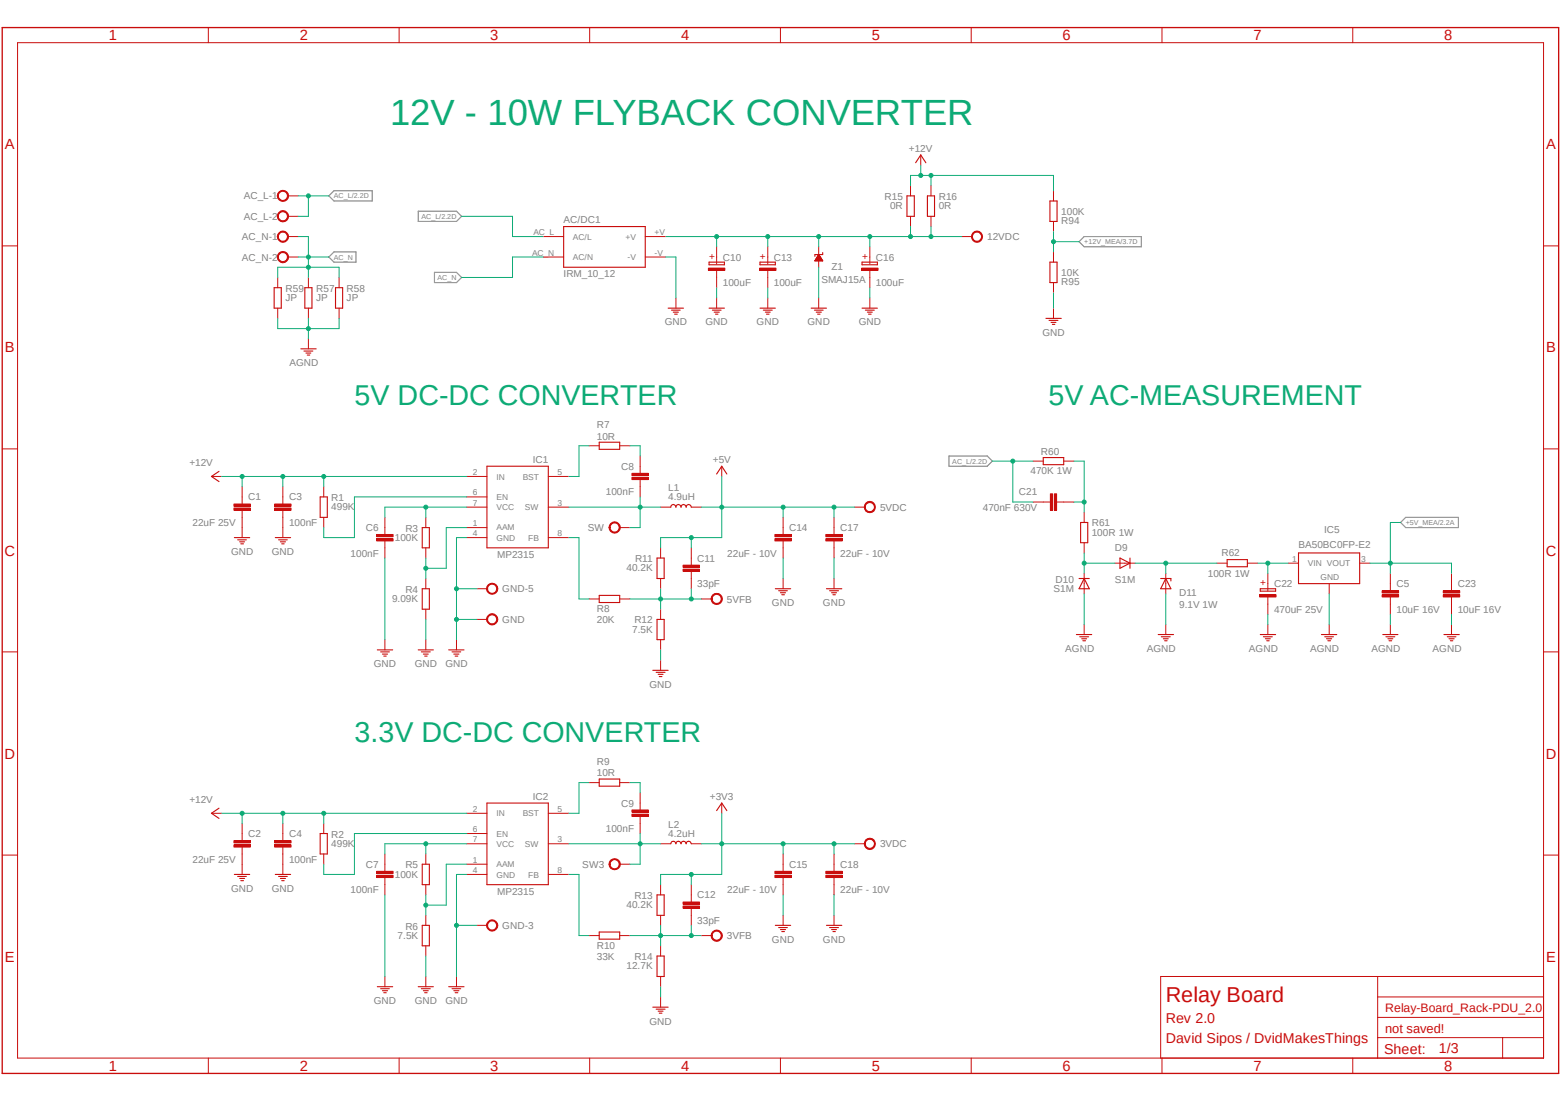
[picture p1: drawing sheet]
<svg xmlns="http://www.w3.org/2000/svg" width="297mm" height="210mm" viewBox="0 0 297 210" stroke-linecap="round" stroke-linejoin="round" font-family="sans-serif">
<path d="M0 5l297.1 199.9M297.1 5l-297.1 199.9" fill="none" stroke="#fff" stroke-width=".19"/>
<path d="M62.6 37.3l1-1h7.3v2h-7.3zM62.6 48.9l1-.9h4.2v1.9h-4.2zM79.6 40.2h7.3l1 1-1 1h-7.3zM82.7 51.9h4.2l1 .9-1 1h-4.2zM205.4 46l1-1h10.9v2h-10.9zM180.7 86.8h7.3l.9 1-.9 1h-7.3zM267.6 98.5h10.1v2h-10.1l-.9-1z" fill="none" stroke="#808080" stroke-width=".21"/>
<g fill="none" stroke="#c90d0c" stroke-width=".19">
<path d="M3.3 8.1h290.6v193.4h-290.6zM39.7 5.2v2.9M76 5.2v2.9M112.3 5.2v2.9M148.6 5.2v2.9M184.9 5.2v2.9M221.2 5.2v2.9M257.6 5.2v2.9M173.4 35.3v2M175.3 29.5v2M177.2 35.3v2M.4 46.8h2.9"/>
<path d="M103.4 45h3.9M103.4 48.9h3.9M122.9 45h3.8M122.9 48.9h3.8M128.7 56.7v2M134.9 51.1h3.1v.4h-3.1zM136.4 47v3.3M136.4 51.5v3.3M136.4 56.7v2M144.6 51.1h3.1v.4h-3.1zM146.2 47v3.3M146.2 51.5v3.3"/>
<path d="M146.2 56.7v2M155.2 49.6h1.4M155.2 49.5l1.3 .1M155.3 49.4h1.2M155.4 49.3h1M155.4 49.2h.9M155.4 49.1h.9M155.5 49.1h.8M155.6 49h.6M155.6 48.9h.6M155.7 48.9h.4M155.7 48.8h.4"/>
<path d="M155.7 48.7h.3M155.8 48.6h.2M155.9 47v3.9M155.9 56.7v2M155.9 48.5l.7 1.2h-1.4zM155.9 48.5h.1M164 51.1h3.2v.4h-3.2zM165.6 47v3.3M165.6 51.5v3.3M165.6 56.7v2M173.4 41.2v1.9M177.2 41.2v1.9"/>
<path d="M183.1 45h1.9M293.9 46.8h2.9M.4 85.5h2.9M293.9 85.5h2.9M.4 124.1h2.9M293.9 124.1h2.9M.4 162.8h2.9M293.9 162.8h2.9M262.3 197.6h31.6M262.3 185.9v15.6M262.3 193.7h31.6M262.3 189.8h31.6"/>
<path d="M286.1 197.6v3.9M293.9 185.9h-72.9v15.6M39.7 201.5v2.9M76 201.5v2.9M112.3 201.5v2.9M148.6 201.5v2.9M184.9 201.5v2.9M221.2 201.5v2.9M257.6 201.5v2.9"/>
</g>
<path d="M.4 5.2h296.4v199.2h-296.4z" fill="none" stroke="#c90d0c" stroke-width=".25"/>
<g fill="none" stroke="#c90d0c" stroke-width=".21">
<path d="M172.7 37.3h1.4v3.9h-1.4zM174.3 31l1-1.5 1 1.5M176.6 37.3h1.3v3.9h-1.3zM107.3 43.1h15.6v7.8h-15.6zM127.2 58.7h2.9M127.8 59.1h1.7M128.2 59.4h1M128.4 59.8h.5M135 49.9h2.9v.5h-2.9zM135 58.7h2.9M135.6 59.1h1.7M136 59.4h.9"/>
<path d="M136.2 59.8h.5M144.7 49.9h2.9v.5h-2.9zM144.7 58.7h2.9M145.3 59.1h1.7M145.7 59.4h.9M145.9 59.8h.5M154.4 58.7h3M155.1 59.1h1.6M155.4 59.4h1M155.7 59.8h.4M155.9 48.5l.7 1.2h-1.4zM156.6 48.1v.4h-1.4v.3"/>
<path d="M164.1 49.9h2.9v.5h-2.9zM164.1 58.7h2.9M164.8 59.1h1.7M165.1 59.4h1M165.4 59.8h.5"/>
</g>
<path d="M134.9 51.3h3.1M144.6 51.3h3.1M164 51.3h3.2" fill="none" stroke="#c90d0c" stroke-width=".42"/>
<path d="M185.3 44.3a1.06 1.06 0 0 1 1.6 .2 1.06 1.06 0 0 1-.6 1.6 1.06 1.06 0 0 1-1.3-1.1h.1a.87 .87 0 0 1 1.2-.8 .87 .87 0 0 1 .3 1.4 .87 .87 0 0 1-1.4-.2l-.1-.4h-.1z" fill-rule="evenodd" fill="#c90d0c"/>
<g fill="none" stroke="#c90d0c" stroke-width=".19">
<path d="M185.3 44.3a1.06 1.06 0 0 1 1.6 .2 1.06 1.06 0 0 1-.6 1.6 1.06 1.06 0 0 1-1.3-1.1h.1a.87 .87 0 0 1 1.2-.8 .87 .87 0 0 1 .3 1.4 .87 .87 0 0 1-1.4-.2l-.1-.4h-.1zM52.3 96.7h3.1v.5h-3.1zM52.3 96h3.1v.4h-3.1zM53.8 92.7v3.3M53.8 97.2v5.2M61.6 92.7v1.9M61.6 98.5v2M73.3 98.5v3.3M88.9 90.7h3.8M88.9 96.6h3.8M88.9 94.6h3.8M104.4 90.7h3.9"/>
<path d="M104.4 96.6h3.9M112.1 84.9h2M118 84.9h1.9M120.3 90.9h3.1v.4h-3.1zM120.3 90.1h3.1v.5h-3.1zM121.9 86.8v3.3M121.9 91.3v3.3M125.8 96.6h1.9M131.6 96.6h1.9M137.4 88.8v1.9M162.7 96.6h1.9M46.1 100.5v1.9"/>
<path d="M71.7 102.6h3.1v.4h-3.1zM71.7 101.8h3.1v.4h-3.1zM73.3 103v3.3M81.1 110.2v1.9M81.1 116v1.9M88.9 100.5h3.8M88.9 102.4h3.8M104.4 102.4h3.9M112.1 114h2M118 114h1.9M125.8 104.3v2M125.8 110.2v1.9"/>
<path d="M125.8 116v1.9M130 108.4h3.2v.4h-3.2zM130 107.6h3.2v.4h-3.2zM131.6 104.3v3.3M131.6 108.8v3.3M149.1 110.2v1.9M73.3 121.8v1.9M81.1 121.8v1.9M86.9 121.8v1.9M125.8 121.8v1.9M125.8 125.7v1.9"/>
</g>
<g fill="none" stroke="#c90d0c" stroke-width=".21">
<path d="M61 94.6h1.3v3.9h-1.3zM92.7 88.8h11.7v15.5h-11.7zM114.1 84.2h3.9v1.4h-3.9zM127.7 96.6a.49 .49 0 0 1 .5-.5 .49 .49 0 0 1 .5 .5 .49 .49 0 0 1 .5-.5 .49 .49 0 0 1 .5 .5 .49 .49 0 0 1 .5-.5 .49 .49 0 0 1 .4 .5 .49 .49 0 0 1 .5-.5 .49 .49 0 0 1 .5 .5M136.4 90.3l1-1.5 1 1.5M44.6 102.4h2.9M45.3 102.8h1.6M45.6 103.2h1M45.8 103.5h.6M52.4 102.4h2.9M53 102.8h1.7M53.4 103.2h1"/>
<path d="M53.6 103.5h.5M80.4 112.1h1.3v3.9h-1.3zM114.1 113.4h3.9v1.3h-3.9zM125.1 106.3h1.3v3.9h-1.3zM125.1 117.9h1.3v3.9h-1.3zM147.6 112.1h2.9M148.3 112.5h1.6M148.6 112.9h1M148.8 113.2h.6M71.8 123.7h3M72.5 124.1h1.6M72.8 124.5h1"/>
<path d="M73.1 124.9h.4M79.6 123.7h2.9M80.2 124.1h1.7M80.6 124.5h.9M80.9 124.9h.4M85.4 123.7h2.9M86.1 124.1h1.6M86.4 124.5h1M86.7 124.9h.5M124.3 127.6h2.9M124.9 128h1.7M125.3 128.4h.9"/>
<path d="M125.5 128.8h.5"/>
</g>
<path d="M52.3 96.9h3.1M52.3 96.2h3.1M120.3 91.1h3.1M120.3 90.3h3.1M71.7 102.8h3.1M71.7 102h3.1M130 108.6h3.2M130 107.8h3.2" fill="none" stroke="#c90d0c" stroke-width=".42"/>
<path d="M164.8 95.8a1.06 1.06 0 0 1 1.7 .2 1.06 1.06 0 0 1-.6 1.5 1.06 1.06 0 0 1-1.4-.9h.2a.87 .87 0 0 1 1.2-.9 .87 .87 0 0 1 .3 1.4 .87 .87 0 0 1-1.4-.2l-.1-.3h-.2z" fill-rule="evenodd" fill="#c90d0c"/>
<path d="M164.8 95.8a1.06 1.06 0 0 1 1.7 .2 1.06 1.06 0 0 1-.6 1.5 1.06 1.06 0 0 1-1.4-.9h.2a.87 .87 0 0 1 1.2-.9 .87 .87 0 0 1 .3 1.4 .87 .87 0 0 1-1.4-.2l-.1-.3h-.2zM118 100.5h1.9" fill="none" stroke="#c90d0c" stroke-width=".19"/>
<path d="M116.2 99.7a1.08 1.08 0 0 1 1.7 .2 1.08 1.08 0 0 1-.6 1.6 1.08 1.08 0 0 1-1.3-1h.2a.87 .87 0 0 1 1.2-.8 .87 .87 0 0 1 .2 1.4 .87 .87 0 0 1-1.4-.3v-.3h-.2z" fill-rule="evenodd" fill="#c90d0c"/>
<path d="M116.2 99.7a1.08 1.08 0 0 1 1.7 .2 1.08 1.08 0 0 1-.6 1.6 1.08 1.08 0 0 1-1.3-1h.2a.87 .87 0 0 1 1.2-.8 .87 .87 0 0 1 .2 1.4 .87 .87 0 0 1-1.4-.3v-.3h-.2zM133.5 114h2" fill="none" stroke="#c90d0c" stroke-width=".19"/>
<path d="M135.7 113.3a1.08 1.08 0 0 1 1.7 .2 1.08 1.08 0 0 1-.6 1.6 1.08 1.08 0 0 1-1.4-1.1h.2a.88 .88 0 0 1 1.3-.7 .88 .88 0 0 1 .1 1.5 .88 .88 0 0 1-1.4-.4v-.4h-.2z" fill-rule="evenodd" fill="#c90d0c"/>
<path d="M90.8 117.9h1.9M135.7 113.3a1.08 1.08 0 0 1 1.7 .2 1.08 1.08 0 0 1-.6 1.6 1.08 1.08 0 0 1-1.4-1.1h.2a.88 .88 0 0 1 1.3-.7 .88 .88 0 0 1 .1 1.5 .88 .88 0 0 1-1.4-.4v-.4h-.2z" fill="none" stroke="#c90d0c" stroke-width=".19"/>
<path d="M93 117.2a1.07 1.07 0 0 1 1.6 .3 1.07 1.07 0 0 1-.7 1.5 1.07 1.07 0 0 1-1.3-1.1h.2a.88 .88 0 0 1 1.3-.7 .88 .88 0 0 1 .2 1.5 .88 .88 0 0 1-1.4-.4l-.1-.4h-.2z" fill-rule="evenodd" fill="#c90d0c"/>
<path d="M90.8 112.1h1.9M93 117.2a1.07 1.07 0 0 1 1.6 .3 1.07 1.07 0 0 1-.7 1.5 1.07 1.07 0 0 1-1.3-1.1h.2a.88 .88 0 0 1 1.3-.7 .88 .88 0 0 1 .2 1.5 .88 .88 0 0 1-1.4-.4l-.1-.4h-.2z" fill="none" stroke="#c90d0c" stroke-width=".19"/>
<path d="M93 111.3a1.08 1.08 0 0 1 1.6 .3 1.08 1.08 0 0 1-.6 1.6 1.08 1.08 0 0 1-1.4-1.1h.2a.88 .88 0 0 1 1.3-.7 .88 .88 0 0 1 .2 1.4 .88 .88 0 0 1-1.4-.4l-.1-.3h-.2z" fill-rule="evenodd" fill="#c90d0c"/>
<g fill="none" stroke="#c90d0c" stroke-width=".19">
<path d="M40.3 90.7h1.9M44.5 96.7h3.2v.5h-3.2zM44.5 96h3.2v.4h-3.2zM46.1 92.7v3.3M46.1 97.2v3.3M81.1 98.5v2M149.1 98.5v3.3M158.8 98.5v3.3M81.1 104.3v2M93 111.3a1.08 1.08 0 0 1 1.6 .3 1.08 1.08 0 0 1-.6 1.6 1.08 1.08 0 0 1-1.4-1.1h.2a.88 .88 0 0 1 1.3-.7 .88 .88 0 0 1 .2 1.4 .88 .88 0 0 1-1.4-.4l-.1-.3h-.2zM147.5 102.6h3.2v.4h-3.2zM147.5 101.8h3.2v.4h-3.2z"/>
<path d="M149.1 103v3.3M157.2 102.6h3.2v.4h-3.2zM157.2 101.8h3.2v.4h-3.2zM158.8 103v3.3M158.8 110.2v1.9M53.8 156.8v3.3M61.6 156.8v1.9M88.9 154.9h3.8M88.9 158.7h3.8M104.4 154.9h3.9M112.1 149h2M118 149h1.9"/>
<path d="M120.3 155h3.1v.4h-3.1zM120.3 154.2h3.1v.4h-3.1zM121.9 151v3.3M121.9 155.4v3.3M46.1 164.5v2M52.3 160.9h3.1v.4h-3.1zM52.3 160.1h3.1v.4h-3.1zM53.8 161.2v5.3M61.6 162.6v1.9M71.7 166.7h3.1v.4h-3.1zM71.7 165.9h3.1v.4h-3.1zM73.3 162.6v3.3"/>
<path d="M73.3 167.1v3.3M81.1 174.3v1.9M88.9 164.5h3.8M88.9 160.7h3.8M88.9 166.5h3.8M104.4 160.7h3.9M104.4 166.5h3.9M112.1 178.1h2M118 178.1h1.9M125.8 160.7h1.9M125.8 168.4v2M125.8 174.3v1.9"/>
<path d="M130 172.5h3.2v.4h-3.2zM130 171.7h3.2v.5h-3.2zM131.6 160.7h1.9M131.6 168.4v3.3M131.6 172.9v3.3M149.1 174.3v1.9M162.7 160.7h1.9M73.3 185.9v2M81.1 180.1v1.9M81.1 185.9v2M86.9 185.9v2M125.8 180.1v1.9"/>
<path d="M125.8 185.9v2M125.8 189.8v2"/>
</g>
<g fill="none" stroke="#c90d0c" stroke-width=".21">
<path d="M41.7 89.7l-1.4 1 1.4 1M80.4 100.5h1.3v3.8h-1.3zM157.4 112.1h2.9M157.9 112.5h1.7M158.3 112.9h1M158.6 113.2h.4M61 158.7h1.3v3.9h-1.3zM92.7 152.9h11.7v15.5h-11.7zM114.1 148.3h3.9v1.4h-3.9zM44.6 166.5h2.9M45.3 166.9h1.6M45.6 167.3h1"/>
<path d="M45.8 167.7h.6M52.4 166.5h2.9M53 166.9h1.7M53.4 167.3h1M53.6 167.7h.5M80.4 176.2h1.3v3.9h-1.3zM114.1 177.5h3.9v1.3h-3.9zM125.1 170.4h1.3v3.9h-1.3zM127.7 160.7a.49 .49 0 0 1 .5-.5 .49 .49 0 0 1 .5 .5 .49 .49 0 0 1 .5-.5 .49 .49 0 0 1 .5 .5 .49 .49 0 0 1 .5-.5 .49 .49 0 0 1 .4 .5 .49 .49 0 0 1 .5-.5 .49 .49 0 0 1 .5 .5M147.6 176.2h2.9M148.3 176.6h1.6M148.6 177h1"/>
<path d="M148.8 177.4h.6M71.8 187.9h3M72.5 188.3h1.6M72.8 188.6h1M73.1 189h.4M79.6 187.9h2.9M80.2 188.3h1.7M80.6 188.6h.9M80.9 189h.4M85.4 187.9h2.9M86.1 188.3h1.6M86.4 188.6h1"/>
<path d="M86.7 189h.5M124.3 191.8h2.9M124.9 192.2h1.7M125.1 182h1.3v3.9h-1.3zM125.3 192.5h.9M125.5 192.9h.5"/>
</g>
<g fill="none" stroke="#c90d0c" stroke-width=".42">
<path d="M44.5 96.9h3.2M44.5 96.2h3.2M147.5 102.8h3.2M147.5 102h3.2M157.2 102.8h3.2M157.2 102h3.2M120.3 155.2h3.1M120.3 154.4h3.1M52.3 161.1h3.1M52.3 160.3h3.1M71.7 166.9h3.1M71.7 166.1h3.1"/>
<path d="M130 172.7h3.2M130 172h3.2"/>
</g>
<path d="M164.8 159.9a1.07 1.07 0 0 1 1.7 .2 1.07 1.07 0 0 1-.6 1.6 1.07 1.07 0 0 1-1.4-1h.2a.87 .87 0 0 1 1.2-.9 .87 .87 0 0 1 .3 1.4 .87 .87 0 0 1-1.4-.2l-.1-.3h-.2z" fill-rule="evenodd" fill="#c90d0c"/>
<path d="M164.8 159.9a1.07 1.07 0 0 1 1.7 .2 1.07 1.07 0 0 1-.6 1.6 1.07 1.07 0 0 1-1.4-1h.2a.87 .87 0 0 1 1.2-.9 .87 .87 0 0 1 .3 1.4 .87 .87 0 0 1-1.4-.2l-.1-.3h-.2zM118 164.5h1.9" fill="none" stroke="#c90d0c" stroke-width=".19"/>
<path d="M116.2 163.8a1.08 1.08 0 0 1 1.8 .2 1.08 1.08 0 0 1-.7 1.6 1.08 1.08 0 0 1-1.3-1.1h.2a.88 .88 0 0 1 1.2-.7 .88 .88 0 0 1 .2 1.5 .88 .88 0 0 1-1.4-.4v-.4h-.2z" fill-rule="evenodd" fill="#c90d0c"/>
<path d="M116.2 163.8a1.08 1.08 0 0 1 1.8 .2 1.08 1.08 0 0 1-.7 1.6 1.08 1.08 0 0 1-1.3-1.1h.2a.88 .88 0 0 1 1.2-.7 .88 .88 0 0 1 .2 1.5 .88 .88 0 0 1-1.4-.4v-.4h-.2zM133.5 178.1h2" fill="none" stroke="#c90d0c" stroke-width=".19"/>
<path d="M135.7 177.4a1.08 1.08 0 0 1 1.7 .2 1.08 1.08 0 0 1-.7 1.6 1.08 1.08 0 0 1-1.3-1.1h.2a.88 .88 0 0 1 1.3-.7 .88 .88 0 0 1 .1 1.5 .88 .88 0 0 1-1.4-.4v-.4h-.2z" fill-rule="evenodd" fill="#c90d0c"/>
<path d="M90.8 176.2h1.9M135.7 177.4a1.08 1.08 0 0 1 1.7 .2 1.08 1.08 0 0 1-.7 1.6 1.08 1.08 0 0 1-1.3-1.1h.2a.88 .88 0 0 1 1.3-.7 .88 .88 0 0 1 .1 1.5 .88 .88 0 0 1-1.4-.4v-.4h-.2z" fill="none" stroke="#c90d0c" stroke-width=".19"/>
<path d="M93 175.5a1.07 1.07 0 0 1 1.6 .3 1.07 1.07 0 0 1-.7 1.5 1.07 1.07 0 0 1-1.3-1.1h.2a.87 .87 0 0 1 1.3-.7 .87 .87 0 0 1 .2 1.4 .87 .87 0 0 1-1.4-.4l-.1-.3h-.2z" fill-rule="evenodd" fill="#c90d0c"/>
<g fill="none" stroke="#c90d0c" stroke-width=".19">
<path d="M40.3 154.9h1.9M46.1 156.8v3.3M137.4 152.9v2M44.5 160.9h3.2v.4h-3.2zM44.5 160.1h3.2v.4h-3.2zM46.1 161.2v3.3M81.1 162.6v1.9M81.1 168.4v2M93 175.5a1.07 1.07 0 0 1 1.6 .3 1.07 1.07 0 0 1-.7 1.5 1.07 1.07 0 0 1-1.3-1.1h.2a.87 .87 0 0 1 1.3-.7 .87 .87 0 0 1 .2 1.4 .87 .87 0 0 1-1.4-.4l-.1-.3h-.2zM147.5 166.7h3.2v.4h-3.2zM147.5 165.9h3.2v.4h-3.2zM149.1 162.6v3.3"/>
<path d="M149.1 167.1v3.3M157.2 166.7h3.2v.4h-3.2zM157.2 165.9h3.2v.4h-3.2zM158.8 162.6v3.3M158.8 167.1v3.3M158.8 174.3v1.9"/>
</g>
<path d="M41.7 153.9l-1.4 1 1.4 .9M136.4 154.3l1-1.4 1 1.4M80.4 164.5h1.3v3.9h-1.3zM157.4 176.2h2.9M157.9 176.6h1.7M158.3 177h1M158.6 177.4h.4" fill="none" stroke="#c90d0c" stroke-width=".21"/>
<path d="M44.5 161.1h3.2M44.5 160.3h3.2M147.5 166.9h3.2M147.5 166.1h3.2M157.2 166.9h3.2M157.2 166.1h3.2" fill="none" stroke="#c90d0c" stroke-width=".42"/>
<path d="M53.1 36.5a1.08 1.08 0 0 1 1.7 .3 1.08 1.08 0 0 1-.7 1.6 1.08 1.08 0 0 1-1.3-1.1h.2a.88 .88 0 0 1 1.3-.7 .88 .88 0 0 1 .1 1.4 .88 .88 0 0 1-1.4-.4v-.3h-.2z" fill-rule="evenodd" fill="#c90d0c"/>
<path d="M53.1 36.5a1.08 1.08 0 0 1 1.7 .3 1.08 1.08 0 0 1-.7 1.6 1.08 1.08 0 0 1-1.3-1.1h.2a.88 .88 0 0 1 1.3-.7 .88 .88 0 0 1 .1 1.4 .88 .88 0 0 1-1.4-.4v-.3h-.2zM54.8 37.3h2" fill="none" stroke="#c90d0c" stroke-width=".19"/>
<path d="M53.1 40.4a1.07 1.07 0 0 1 1.7 .3 1.07 1.07 0 0 1-.7 1.5 1.07 1.07 0 0 1-1.3-1h.2a.88 .88 0 0 1 1.3-.7 .88 .88 0 0 1 .1 1.4 .88 .88 0 0 1-1.4-.4v-.3h-.2z" fill-rule="evenodd" fill="#c90d0c"/>
<path d="M53.1 40.4a1.07 1.07 0 0 1 1.7 .3 1.07 1.07 0 0 1-.7 1.5 1.07 1.07 0 0 1-1.3-1h.2a.88 .88 0 0 1 1.3-.7 .88 .88 0 0 1 .1 1.4 .88 .88 0 0 1-1.4-.4v-.3h-.2zM54.8 41.2h2" fill="none" stroke="#c90d0c" stroke-width=".19"/>
<path d="M53.1 44.3a1.07 1.07 0 0 1 1.7 .3 1.07 1.07 0 0 1-.7 1.6 1.07 1.07 0 0 1-1.3-1.2h.2a.87 .87 0 0 1 1.3-.7 .87 .87 0 0 1 .1 1.5 .87 .87 0 0 1-1.4-.4v-.4h-.2z" fill-rule="evenodd" fill="#c90d0c"/>
<path d="M53.1 44.3a1.07 1.07 0 0 1 1.7 .3 1.07 1.07 0 0 1-.7 1.6 1.07 1.07 0 0 1-1.3-1.2h.2a.87 .87 0 0 1 1.3-.7 .87 .87 0 0 1 .1 1.5 .87 .87 0 0 1-1.4-.4v-.4h-.2zM54.8 45h2" fill="none" stroke="#c90d0c" stroke-width=".19"/>
<path d="M53.1 48.2a1.08 1.08 0 0 1 1.7 .2 1.08 1.08 0 0 1-.7 1.6 1.08 1.08 0 0 1-1.3-1.1h.2a.88 .88 0 0 1 1.3-.7 .88 .88 0 0 1 .1 1.5 .88 .88 0 0 1-1.4-.4v-.4h-.2z" fill-rule="evenodd" fill="#c90d0c"/>
<g fill="none" stroke="#c90d0c" stroke-width=".19">
<path d="M200.6 36.3v2M52.9 52.8v2M52.9 58.7v1.9M53.1 48.2a1.08 1.08 0 0 1 1.7 .2 1.08 1.08 0 0 1-.7 1.6 1.08 1.08 0 0 1-1.3-1.1h.2a.88 .88 0 0 1 1.3-.7 .88 .88 0 0 1 .1 1.5 .88 .88 0 0 1-1.4-.4v-.4h-.2zM54.8 48.9h2M58.7 52.8v2M58.7 58.7v1.9M64.6 52.8v2M64.6 58.7v1.9M200.6 42.2v1.9M200.6 48v1.9M200.6 53.8v2"/>
<path d="M200.6 58.7v1.9M58.7 64.5v1.9M196.7 95.6h3.3M196.7 87.8h1.9M200 94h.4v3.2h-.4zM200.7 94h.5v3.2h-.5zM201.2 95.6h3.3M202.5 87.8h2M206.4 97.5v2M206.4 103.3v2M206.4 109.2v3.9M206.4 118.9v1.9"/>
<path d="M212.3 107.2h3.8M222 109.2v3.9M222 118.9v1.9M231.7 107.2h1.9M237.5 107.2h1.9M239.8 113.2h3.2v.5h-3.2zM241.4 109.2v3.3M241.4 113.7v3.3M241.4 118.9v1.9M245.3 107.2h1.9M253.1 111.1v2M253.1 118.9v1.9"/>
<path d="M258.9 107.2h1.9M263.1 113.2h3.2v.5h-3.2zM263.1 112.5h3.2v.4h-3.2zM264.7 109.2v3.3M264.7 113.7v3.3M264.7 118.9v1.9M274.8 113.2h3.1v.5h-3.1zM274.8 112.5h3.1v.4h-3.1zM276.4 109.2v3.3M276.4 113.7v3.3M276.4 118.9v1.9"/>
</g>
<g fill="none" stroke="#c90d0c" stroke-width=".21">
<path d="M199.9 38.3h1.4v3.9h-1.4zM52.2 54.8h1.4v3.9h-1.4zM58 54.8h1.4v3.9h-1.4zM63.9 54.8h1.3v3.9h-1.3zM199.9 49.9h1.4v3.9h-1.4zM57.3 66.4h2.9M57.9 66.8h1.7M58.3 67.2h.9M58.5 67.6h.5M199.1 60.6h3M199.7 61h1.7M200.1 61.4h.9"/>
<path d="M200.4 61.8h.4M198.6 87.1h3.9v1.4h-3.9zM205.7 99.5h1.4v3.8h-1.4zM205.4 110.2h2M206.4 110.2l1 1.9h-2zM213.2 106.3l1.9 .9-1.9 1zM215.1 106.3v1.9M221 110.2h1.9v.4M222 110.2l.9 1.9h-1.9zM233.6 106.6h3.9v1.3h-3.9zM239.9 112.1h3v.5h-3zM247.2 105.3h11.7v5.8h-11.7z"/>
<path d="M204.9 120.8h3M205.6 121.2h1.7M206 121.6h.9M206.2 122h.5M220.5 120.8h2.9M221.1 121.2h1.7M221.5 121.6h.9M221.7 122h.5M239.9 120.8h3M240.5 121.2h1.7M240.9 121.6h1M241.2 122h.4"/>
<path d="M251.6 120.8h2.9M252.2 121.2h1.7M252.6 121.6h.9M252.8 122h.5M263.3 120.8h2.8M263.9 121.2h1.7M264.2 121.6h1M264.5 122h.5M274.9 120.8h2.9M275.5 121.2h1.7M275.9 121.6h1M276.1 122h.5"/>
</g>
<path d="M200.2 94v3.2M201 94v3.2M239.8 113.5h3.2M263.1 113.5h3.2M263.1 112.7h3.2M274.8 113.5h3.1M274.8 112.7h3.1" fill="none" stroke="#c90d0c" stroke-width=".42"/>
<path d="M56.8 37.3h5.8M58.7 37.3v3.9h-1.9" fill="none" stroke="#0dab76" stroke-width=".19"/>
<circle cx="58.7" cy="37.3" r=".38" fill="#0dab76"/>
<g fill="none" stroke="#0dab76" stroke-width=".19">
<path d="M87.9 41.2h9.7v3.8h5.8M188.9 87.8h7.8M192.8 87.8v7.8h3.9"/>
<circle cx="58.7" cy="37.3" r=".38"/>
</g>
<circle cx="192.8" cy="87.8" r=".38" fill="#0dab76"/>
<g fill="none" stroke="#0dab76" stroke-width=".19">
<path d="M173.4 35.3v-1.9h3.8v1.9M175.3 31.5v1.9"/>
<circle cx="192.8" cy="87.8" r=".38"/>
</g>
<circle cx="175.3" cy="33.4" r=".38" fill="#0dab76"/>
<g fill="none" stroke="#0dab76" stroke-width=".19">
<path d="M177.2 33.4h23.4v2.9"/>
<circle cx="175.3" cy="33.4" r=".38"/>
</g>
<circle cx="177.2" cy="33.4" r=".38" fill="#0dab76"/>
<g fill="none" stroke="#0dab76" stroke-width=".19">
<path d="M42.2 90.7h46.7M46.1 90.7v2"/>
<circle cx="177.2" cy="33.4" r=".38"/>
</g>
<circle cx="46.1" cy="90.7" r=".38" fill="#0dab76"/>
<g fill="none" stroke="#0dab76" stroke-width=".19">
<path d="M53.8 90.7v2"/>
<circle cx="46.1" cy="90.7" r=".38"/>
</g>
<circle cx="53.8" cy="90.7" r=".38" fill="#0dab76"/>
<g fill="none" stroke="#0dab76" stroke-width=".19">
<path d="M61.6 90.7v2"/>
<circle cx="53.8" cy="90.7" r=".38"/>
</g>
<circle cx="61.6" cy="90.7" r=".38" fill="#0dab76"/>
<g fill="none" stroke="#0dab76" stroke-width=".19">
<path d="M42.2 154.9h46.7M46.1 154.9v1.9"/>
<circle cx="61.6" cy="90.7" r=".38"/>
</g>
<circle cx="46.1" cy="154.9" r=".38" fill="#0dab76"/>
<g fill="none" stroke="#0dab76" stroke-width=".19">
<path d="M53.8 154.9v1.9"/>
<circle cx="46.1" cy="154.9" r=".38"/>
</g>
<circle cx="53.8" cy="154.9" r=".38" fill="#0dab76"/>
<g fill="none" stroke="#0dab76" stroke-width=".19">
<path d="M61.6 154.9v1.9"/>
<circle cx="53.8" cy="154.9" r=".38"/>
</g>
<circle cx="61.6" cy="154.9" r=".38" fill="#0dab76"/>
<g fill="none" stroke="#0dab76" stroke-width=".19">
<path d="M126.7 45h19.5v2M136.4 45v2"/>
<circle cx="61.6" cy="154.9" r=".38"/>
</g>
<circle cx="136.4" cy="45" r=".38" fill="#0dab76"/>
<g fill="none" stroke="#0dab76" stroke-width=".19">
<path d="M146.2 45h19.4v2"/>
<circle cx="136.4" cy="45" r=".38"/>
</g>
<circle cx="146.2" cy="45" r=".38" fill="#0dab76"/>
<g fill="none" stroke="#0dab76" stroke-width=".19">
<path d="M155.9 45v2"/>
<circle cx="146.2" cy="45" r=".38"/>
</g>
<circle cx="155.9" cy="45" r=".38" fill="#0dab76"/>
<g fill="none" stroke="#0dab76" stroke-width=".19">
<path d="M173.4 43.1v1.9M177.2 43.1v1.9h-11.6"/>
<circle cx="155.9" cy="45" r=".38"/>
</g>
<circle cx="165.6" cy="45" r=".38" fill="#0dab76"/>
<circle cx="165.6" cy="45" r=".38" fill="none" stroke="#0dab76" stroke-width=".19"/>
<circle cx="173.4" cy="45" r=".38" fill="#0dab76"/>
<g fill="none" stroke="#0dab76" stroke-width=".19">
<path d="M177.2 45h5.9"/>
<circle cx="173.4" cy="45" r=".38"/>
</g>
<circle cx="177.2" cy="45" r=".38" fill="#0dab76"/>
<g fill="none" stroke="#0dab76" stroke-width=".19">
<path d="M126.7 48.9h2v7.8M136.4 54.8v1.9M146.2 54.8v1.9M155.9 50.9v5.8M165.6 54.8v1.9M86.9 112.1h3.9M88.9 102.4h-2v19.4"/>
<circle cx="177.2" cy="45" r=".38"/>
</g>
<circle cx="86.9" cy="112.1" r=".38" fill="#0dab76"/>
<g fill="none" stroke="#0dab76" stroke-width=".19">
<path d="M86.9 117.9h3.9"/>
<circle cx="86.9" cy="112.1" r=".38"/>
</g>
<circle cx="86.9" cy="117.9" r=".38" fill="#0dab76"/>
<g fill="none" stroke="#0dab76" stroke-width=".19">
<path d="M73.3 106.3v15.5M81.1 117.9v3.9M149.1 106.3v3.9M158.8 106.3v3.9M125.8 123.7v2M86.9 176.2h3.9M88.9 166.5h-2v19.4"/>
<circle cx="86.9" cy="117.9" r=".38"/>
</g>
<circle cx="86.9" cy="176.2" r=".38" fill="#0dab76"/>
<g fill="none" stroke="#0dab76" stroke-width=".19">
<path d="M200.6 55.8v2.9M137.4 96.6v5.8h-11.6v1.9M131.6 102.4v1.9M73.3 170.4v15.5M149.1 170.4v3.9M158.8 170.4v3.9M81.1 182v3.9M125.8 187.9v1.9"/>
<circle cx="86.9" cy="176.2" r=".38"/>
</g>
<circle cx="131.6" cy="102.4" r=".38" fill="#0dab76"/>
<g fill="none" stroke="#0dab76" stroke-width=".19">
<path d="M133.5 96.6h15.6v1.9"/>
<circle cx="131.6" cy="102.4" r=".38"/>
</g>
<circle cx="137.4" cy="96.6" r=".38" fill="#0dab76"/>
<g fill="none" stroke="#0dab76" stroke-width=".19">
<path d="M137.4 90.7v5.9M158.8 96.6h3.9"/>
<circle cx="137.4" cy="96.6" r=".38"/>
</g>
<circle cx="149.1" cy="96.6" r=".38" fill="#0dab76"/>
<g fill="none" stroke="#0dab76" stroke-width=".19">
<path d="M149.1 96.6h9.7v1.9"/>
<circle cx="149.1" cy="96.6" r=".38"/>
</g>
<circle cx="158.8" cy="96.6" r=".38" fill="#0dab76"/>
<g fill="none" stroke="#0dab76" stroke-width=".19">
<path d="M108.3 96.6h17.5M112.1 84.9h-1.9v5.8h-1.9M121.9 94.6v2M108.3 102.4h1.9v11.6h1.9"/>
<circle cx="158.8" cy="96.6" r=".38"/>
</g>
<circle cx="121.9" cy="96.6" r=".38" fill="#0dab76"/>
<g fill="none" stroke="#0dab76" stroke-width=".19">
<path d="M119.9 84.9h2v1.9M121.9 96.6v3.9h-2M119.9 114h5.9M125.8 112.1v3.9"/>
<circle cx="121.9" cy="96.6" r=".38"/>
</g>
<circle cx="125.8" cy="114" r=".38" fill="#0dab76"/>
<g fill="none" stroke="#0dab76" stroke-width=".19">
<path d="M125.8 114h7.7M131.6 112.1v1.9"/>
<circle cx="125.8" cy="114" r=".38"/>
</g>
<circle cx="131.6" cy="114" r=".38" fill="#0dab76"/>
<g fill="none" stroke="#0dab76" stroke-width=".19">
<path d="M81.1 96.6v1.9M88.9 94.6h-21.4v7.8h-5.9v-1.9M88.9 96.6h-15.6v1.9"/>
<circle cx="131.6" cy="114" r=".38"/>
</g>
<circle cx="81.1" cy="96.6" r=".38" fill="#0dab76"/>
<g fill="none" stroke="#0dab76" stroke-width=".19">
<path d="M81.1 106.3v3.9M85 100.5v7.7h-3.9"/>
<circle cx="81.1" cy="96.6" r=".38"/>
</g>
<circle cx="81.1" cy="108.2" r=".38" fill="#0dab76"/>
<g fill="none" stroke="#0dab76" stroke-width=".19">
<path d="M56.8 45h1.9v3.9M56.8 48.9h5.8M85 100.5h3.9"/>
<circle cx="81.1" cy="108.2" r=".38"/>
</g>
<circle cx="58.7" cy="48.9" r=".38" fill="#0dab76"/>
<g fill="none" stroke="#0dab76" stroke-width=".19">
<path d="M58.7 48.9v3.9M58.7 50.9h-5.8v1.9"/>
<circle cx="58.7" cy="48.9" r=".38"/>
</g>
<circle cx="58.7" cy="50.9" r=".38" fill="#0dab76"/>
<g fill="none" stroke="#0dab76" stroke-width=".19">
<path d="M58.7 50.9h5.9v1.9M103.4 48.9h-5.8v3.9h-9.7M131.6 166.5v1.9M137.4 160.7v5.8h-11.6v1.9"/>
<circle cx="58.7" cy="50.9" r=".38"/>
</g>
<circle cx="131.6" cy="166.5" r=".38" fill="#0dab76"/>
<g fill="none" stroke="#0dab76" stroke-width=".19">
<path d="M133.5 160.7h15.6v1.9"/>
<circle cx="131.6" cy="166.5" r=".38"/>
</g>
<circle cx="137.4" cy="160.7" r=".38" fill="#0dab76"/>
<g fill="none" stroke="#0dab76" stroke-width=".19">
<path d="M137.4 154.9v5.8M158.8 160.7h3.9"/>
<circle cx="137.4" cy="160.7" r=".38"/>
</g>
<circle cx="149.1" cy="160.7" r=".38" fill="#0dab76"/>
<g fill="none" stroke="#0dab76" stroke-width=".19">
<path d="M149.1 160.7h9.7v1.9"/>
<circle cx="149.1" cy="160.7" r=".38"/>
</g>
<circle cx="158.8" cy="160.7" r=".38" fill="#0dab76"/>
<g fill="none" stroke="#0dab76" stroke-width=".19">
<path d="M112.1 149h-1.9v5.9h-1.9M121.9 158.7v2M108.3 166.5h1.9v11.6h1.9M108.3 160.7h17.5"/>
<circle cx="158.8" cy="160.7" r=".38"/>
</g>
<circle cx="121.9" cy="160.7" r=".38" fill="#0dab76"/>
<g fill="none" stroke="#0dab76" stroke-width=".19">
<path d="M119.9 149h2v2M119.9 178.1h5.9M121.9 160.7v3.8h-2M125.8 176.2v3.9"/>
<circle cx="121.9" cy="160.7" r=".38"/>
</g>
<circle cx="125.8" cy="178.1" r=".38" fill="#0dab76"/>
<g fill="none" stroke="#0dab76" stroke-width=".19">
<path d="M125.8 178.1h7.7M131.6 176.2v1.9"/>
<circle cx="125.8" cy="178.1" r=".38"/>
</g>
<circle cx="131.6" cy="178.1" r=".38" fill="#0dab76"/>
<g fill="none" stroke="#0dab76" stroke-width=".19">
<path d="M88.9 158.7h-21.4v7.8h-5.9v-2M81.1 160.7v1.9M88.9 160.7h-15.6v1.9"/>
<circle cx="131.6" cy="178.1" r=".38"/>
</g>
<circle cx="81.1" cy="160.7" r=".38" fill="#0dab76"/>
<g fill="none" stroke="#0dab76" stroke-width=".19">
<path d="M81.1 170.4v3.9M88.9 164.5h-3.9v7.8h-3.9"/>
<circle cx="81.1" cy="160.7" r=".38"/>
</g>
<circle cx="81.1" cy="172.3" r=".38" fill="#0dab76"/>
<g fill="none" stroke="#0dab76" stroke-width=".19">
<path d="M52.9 60.6v2h5.8M58.7 60.6v3.9"/>
<circle cx="81.1" cy="172.3" r=".38"/>
</g>
<circle cx="58.7" cy="62.6" r=".38" fill="#0dab76"/>
<g fill="none" stroke="#0dab76" stroke-width=".19">
<path d="M64.6 60.6v2h-5.9M204.5 87.8h1.9v9.7M204.5 95.6h1.9M206.4 113.1v5.8M222 113.1v5.8M241.4 117v1.9M253.1 113.1v5.8M264.7 117v1.9M276.4 117v1.9"/>
<circle cx="58.7" cy="62.6" r=".38"/>
</g>
<circle cx="206.4" cy="95.6" r=".38" fill="#0dab76"/>
<g fill="none" stroke="#0dab76" stroke-width=".19">
<path d="M206.4 105.3v3.9M206.4 107.2h5.9"/>
<circle cx="206.4" cy="95.6" r=".38"/>
</g>
<circle cx="206.4" cy="107.2" r=".38" fill="#0dab76"/>
<g fill="none" stroke="#0dab76" stroke-width=".19">
<path d="M216.1 107.2h15.6M222 107.2v2"/>
<circle cx="206.4" cy="107.2" r=".38"/>
</g>
<circle cx="222" cy="107.2" r=".38" fill="#0dab76"/>
<g fill="none" stroke="#0dab76" stroke-width=".19">
<path d="M239.4 107.2h5.9M241.4 107.2v2"/>
<circle cx="222" cy="107.2" r=".38"/>
</g>
<circle cx="241.4" cy="107.2" r=".38" fill="#0dab76"/>
<g fill="none" stroke="#0dab76" stroke-width=".19">
<path d="M264.7 99.5v9.7M260.8 107.2h3.9"/>
<circle cx="241.4" cy="107.2" r=".38"/>
</g>
<circle cx="264.7" cy="107.2" r=".38" fill="#0dab76"/>
<g fill="none" stroke="#0dab76" stroke-width=".19">
<path d="M200.6 44.1v3.9M200.6 46h4.8M264.7 99.5h2M264.7 107.2h11.7v2"/>
<circle cx="264.7" cy="107.2" r=".38"/>
</g>
<circle cx="200.6" cy="46" r=".38" fill="#0dab76"/>
<circle cx="200.6" cy="46" r=".38" fill="none" stroke="#0dab76" stroke-width=".19"/>
<text font-size="6.9" fill="#0dab76" x="74.3" y="23.7">12V - 10W FLYBACK CONVERTER</text>
<g font-size="5.5" fill="#0dab76">
<text x="67.5" y="77.1">5V DC-DC CONVERTER</text>
<text x="199.6" y="77.1">5V AC-MEASUREMENT</text>
<text x="67.5" y="141.2">3.3V DC-DC CONVERTER</text>
</g>
<text font-size="4.1" fill="#c90d0c" x="222" y="190.8">Relay Board</text>
<g font-size="2.8" fill="#c90d0c">
<text x="20.7" y="7.7">1</text>
<text x="57.1" y="7.7">2</text>
<text x="93.3" y="7.7">3</text>
<text x="129.7" y="7.7">4</text>
<text x="166" y="7.7">5</text>
<text x="202.3" y="7.7">6</text>
<text x="238.6" y="7.7">7</text>
<text x="275" y="7.7">8</text>
<text x=".9" y="28.4">A</text>
<text x="294.4" y="28.4">A</text>
<text x=".9" y="67.1">B</text>
<text x="294.4" y="67.1">B</text>
<text x=".8" y="105.8">C</text>
<text x="294.3" y="105.8">C</text>
<text x=".8" y="144.4">D</text>
<text x="294.3" y="144.4">D</text>
<text x=".9" y="183.1">E</text>
<text x="294.4" y="183.1">E</text>
<text x="20.7" y="203.9">1</text>
<text x="57.1" y="203.9">2</text>
<text x="93.3" y="203.9">3</text>
<text x="129.7" y="203.9">4</text>
<text x="166" y="203.9">5</text>
<text x="202.3" y="203.9">6</text>
<text x="238.6" y="203.9">7</text>
<text x="275" y="203.9">8</text>
</g>
<g font-size="2.7" fill="#c90d0c">
<text x="222" y="194.7">Rev 2.0</text>
<text x="222" y="198.5">David Sipos / DvidMakesThings</text>
<text x="263.5" y="200.6">Sheet:</text>
<text x="273.9" y="200.5">1/3</text>
</g>
<text font-size="2.5" fill="#c90d0c" x="263.7" y="196.6">not saved!</text>
<text font-size="2.3" fill="#c90d0c" x="263.7" y="192.7">Relay-Board_Rack-PDU_2.0</text>
<g font-size="1.9" fill="#808080">
<text x="173.1" y="28.9">+12V</text>
<text x="46.4" y="38">AC_L-1</text>
<text x="46.4" y="41.9">AC_L-2</text>
<text x="168.4" y="38.1">R15</text>
<text x="169.5" y="39.8">0R</text>
<text x="178.7" y="39.8">0R</text>
<text x="178.7" y="38.1">R16</text>
<text x="202.1" y="41">100K</text>
<text x="46.1" y="45.7">AC_N-1</text>
<text x="107.3" y="42.5">AC/DC1</text>
<text x="188" y="45.8">12VDC</text>
<text x="202.1" y="42.7">R94</text>
<text x="46.1" y="49.6">AC_N-2</text>
<text x="107.3" y="52.8">IRM_10_12</text>
<text x="137.6" y="49.6">C10</text>
<text x="147.3" y="49.6">C13</text>
<text x="156.4" y="53.8">SMAJ15A</text>
<text x="158.3" y="51.4">Z1</text>
<text x="166.7" y="49.6">C16</text>
<text x="202.1" y="52.6">10K</text>
<text x="54.4" y="57.3">JP</text>
<text x="54.4" y="55.6">R59</text>
<text x="60.2" y="57.3">JP</text>
<text x="60.2" y="55.6">R57</text>
<text x="66" y="57.3">JP</text>
<text x="66" y="55.6">R58</text>
<text x="137.6" y="54.5">100uF</text>
<text x="147.3" y="54.5">100uF</text>
<text x="166.7" y="54.5">100uF</text>
<text x="202.1" y="54.4">R95</text>
<text x="126.6" y="62">GND</text>
<text x="134.3" y="62">GND</text>
<text x="144.1" y="62">GND</text>
<text x="153.7" y="62">GND</text>
<text x="163.5" y="62">GND</text>
<text x="198.5" y="63.9">GND</text>
<text x="55.1" y="69.7">AGND</text>
<text x="113.6" y="83.7">10R</text>
<text x="113.6" y="81.6">R7</text>
<text x="36.1" y="88.8">+12V</text>
<text x="101.4" y="88.2">IC1</text>
<text x="118.3" y="89.5">C8</text>
<text x="135.7" y="88.2">+5V</text>
<text x="198.2" y="86.7">R60</text>
<text x="47.2" y="95.3">C1</text>
<text x="55" y="95.3">C3</text>
<text x="63.1" y="95.4">R1</text>
<text x="115.4" y="94.3">100nF</text>
<text x="127.2" y="95.2">4.9uH</text>
<text x="127.2" y="93.5">L1</text>
<text x="194" y="94.3">C21</text>
<text x="196.2" y="90.3">470K 1W</text>
<text x="36.7" y="100.2">22uF 25V</text>
<text x="55" y="100.2">100nF</text>
<text x="63.1" y="97.2">499K</text>
<text x="69.7" y="101.1">C6</text>
<text x="77.2" y="101.2">R3</text>
<text x="111.9" y="101.1">SW</text>
<text x="150.2" y="101.1">C14</text>
<text x="160" y="101.1">C17</text>
<text x="167.6" y="97.2">5VDC</text>
<text x="187.1" y="97.2">470nF 630V</text>
<text x="207.9" y="102">100R 1W</text>
<text x="207.9" y="100.2">R61</text>
<text x="252.1" y="101.4">IC5</text>
<text x="44" y="105.7">GND</text>
<text x="51.7" y="105.7">GND</text>
<text x="66.8" y="106">100nF</text>
<text x="75.2" y="103">100K</text>
<text x="94.7" y="106.3">MP2315</text>
<text x="120.9" y="107.1">R11</text>
<text x="132.8" y="106.9">C11</text>
<text x="138.5" y="106">22uF - 10V</text>
<text x="160" y="106">22uF - 10V</text>
<text x="212.3" y="104.9">D9</text>
<text x="232.5" y="105.8">R62</text>
<text x="247.2" y="104.3">BA50BC0FP-E2</text>
<text x="77.2" y="112.9">R4</text>
<text x="95.6" y="112.8">GND-5</text>
<text x="119.3" y="108.8">40.2K</text>
<text x="132.8" y="111.8">33pF</text>
<text x="200.6" y="112.6">S1M</text>
<text x="201" y="110.9">D10</text>
<text x="212.3" y="111">S1M</text>
<text x="224.5" y="113.5">D11</text>
<text x="230" y="109.9">100R 1W</text>
<text x="242.6" y="111.8">C22</text>
<text x="265.9" y="111.8">C5</text>
<text x="277.5" y="111.8">C23</text>
<text x="74.6" y="114.6">9.09K</text>
<text x="95.6" y="118.6">GND</text>
<text x="113.6" y="118.7">20K</text>
<text x="113.6" y="116.5">R8</text>
<text x="120.8" y="118.7">R12</text>
<text x="138.4" y="114.7">5VFB</text>
<text x="147" y="115.4">GND</text>
<text x="156.7" y="115.4">GND</text>
<text x="224.5" y="115.7">9.1V 1W</text>
<text x="242.6" y="116.7">470uF 25V</text>
<text x="265.9" y="116.7">10uF 16V</text>
<text x="277.5" y="116.7">10uF 16V</text>
<text x="120.4" y="120.4">7.5K</text>
<text x="202.8" y="124.1">AGND</text>
<text x="218.4" y="124.1">AGND</text>
<text x="237.8" y="124.1">AGND</text>
<text x="249.4" y="124.1">AGND</text>
<text x="261.1" y="124.1">AGND</text>
<text x="272.8" y="124.1">AGND</text>
<text x="71.2" y="127">GND</text>
<text x="79" y="127">GND</text>
<text x="84.8" y="127">GND</text>
<text x="123.7" y="130.9">GND</text>
<text x="113.6" y="147.8">10R</text>
<text x="113.6" y="145.7">R9</text>
<text x="36.1" y="152.9">+12V</text>
<text x="101.4" y="152.3">IC2</text>
<text x="118.3" y="153.6">C9</text>
<text x="135.2" y="152.3">+3V3</text>
<text x="47.2" y="159.4">C2</text>
<text x="55" y="159.4">C4</text>
<text x="63.1" y="161.2">499K</text>
<text x="63.1" y="159.5">R2</text>
<text x="115.4" y="158.5">100nF</text>
<text x="127.2" y="159.3">4.2uH</text>
<text x="127.2" y="157.6">L2</text>
<text x="167.6" y="161.3">3VDC</text>
<text x="36.7" y="164.3">22uF 25V</text>
<text x="55" y="164.3">100nF</text>
<text x="69.7" y="165.2">C7</text>
<text x="75.2" y="167.1">100K</text>
<text x="77.2" y="165.4">R5</text>
<text x="110.9" y="165.2">SW3</text>
<text x="150.2" y="165.2">C15</text>
<text x="160" y="165.2">C18</text>
<text x="44" y="169.8">GND</text>
<text x="51.7" y="169.8">GND</text>
<text x="66.8" y="170.1">100nF</text>
<text x="94.7" y="170.4">MP2315</text>
<text x="119.3" y="172.9">40.2K</text>
<text x="120.8" y="171.2">R13</text>
<text x="132.8" y="171.1">C12</text>
<text x="138.5" y="170.1">22uF - 10V</text>
<text x="160" y="170.1">22uF - 10V</text>
<text x="75.7" y="178.7">7.5K</text>
<text x="77.2" y="177">R6</text>
<text x="95.6" y="176.9">GND-3</text>
<text x="132.8" y="175.9">33pF</text>
<text x="138.4" y="178.8">3VFB</text>
<text x="147" y="179.5">GND</text>
<text x="156.7" y="179.5">GND</text>
<text x="113.6" y="182.8">33K</text>
<text x="113.6" y="180.7">R10</text>
<text x="119.3" y="184.6">12.7K</text>
<text x="120.8" y="182.8">R14</text>
<text x="71.2" y="191.2">GND</text>
<text x="79" y="191.2">GND</text>
<text x="84.8" y="191.2">GND</text>
<text x="123.7" y="195.1">GND</text>
</g>
<g font-size="1.9" fill="#c90d0c">
<text x="135" y="49.4">+</text>
<text x="144.7" y="49.4">+</text>
<text x="164.1" y="49.4">+</text>
<text x="239.9" y="111.6">+</text>
</g>
<g font-size="1.6" fill="#808080">
<text x="101.6" y="44.8">AC_L</text>
<text x="109.1" y="45.6">AC/L</text>
<text x="119.1" y="45.7">+V</text>
<text x="124.6" y="44.8">+V</text>
<text x="101.3" y="48.7">AC_N</text>
<text x="109.1" y="49.5">AC/N</text>
<text x="119.5" y="49.6">-V</text>
<text x="124.6" y="48.7">-V</text>
<text x="90" y="90.5">2</text>
<text x="90" y="94.3">6</text>
<text x="94.5" y="91.3">IN</text>
<text x="94.5" y="95.2">EN</text>
<text x="99.5" y="91.3">BST</text>
<text x="106.2" y="90.5">5</text>
<text x="90" y="100.2">1</text>
<text x="90" y="96.3">7</text>
<text x="94.5" y="101">AAM</text>
<text x="94.5" y="97.2">VCC</text>
<text x="99.9" y="97.2">SW</text>
<text x="106.2" y="96.3">3</text>
<text x="90" y="102.1">4</text>
<text x="94.5" y="103">GND</text>
<text x="100.6" y="103">FB</text>
<text x="106.2" y="102.1">8</text>
<text x="246" y="107">1</text>
<text x="249" y="107.8">VIN VOUT</text>
<text x="259.2" y="107">3</text>
<text x="251.4" y="110.4">GND</text>
<text x="90" y="154.6">2</text>
<text x="94.5" y="155.4">IN</text>
<text x="99.5" y="155.4">BST</text>
<text x="106.2" y="154.6">5</text>
<text x="90" y="160.4">7</text>
<text x="90" y="158.5">6</text>
<text x="94.5" y="161.2">VCC</text>
<text x="94.5" y="159.3">EN</text>
<text x="99.9" y="161.3">SW</text>
<text x="106.2" y="160.4">3</text>
<text x="90" y="164.3">1</text>
<text x="90" y="166.2">4</text>
<text x="94.5" y="165.1">AAM</text>
<text x="94.5" y="167.1">GND</text>
<text x="100.6" y="167.1">FB</text>
<text x="106.2" y="166.2">8</text>
</g>
<g font-size="1.4" fill="#808080">
<text x="63.6" y="37.8">AC_L/2.2D</text>
<text x="80.3" y="41.7">AC_L/2.2D</text>
<text x="206.4" y="46.5">+12V_MEA/3.7D</text>
<text x="63.6" y="49.4">AC_N</text>
<text x="83.3" y="53.3">AC_N</text>
<text x="181.3" y="88.3">AC_L/2.2D</text>
<text x="267.6" y="99.9">+5V_MEA/2.2A</text>
</g>
</svg>
